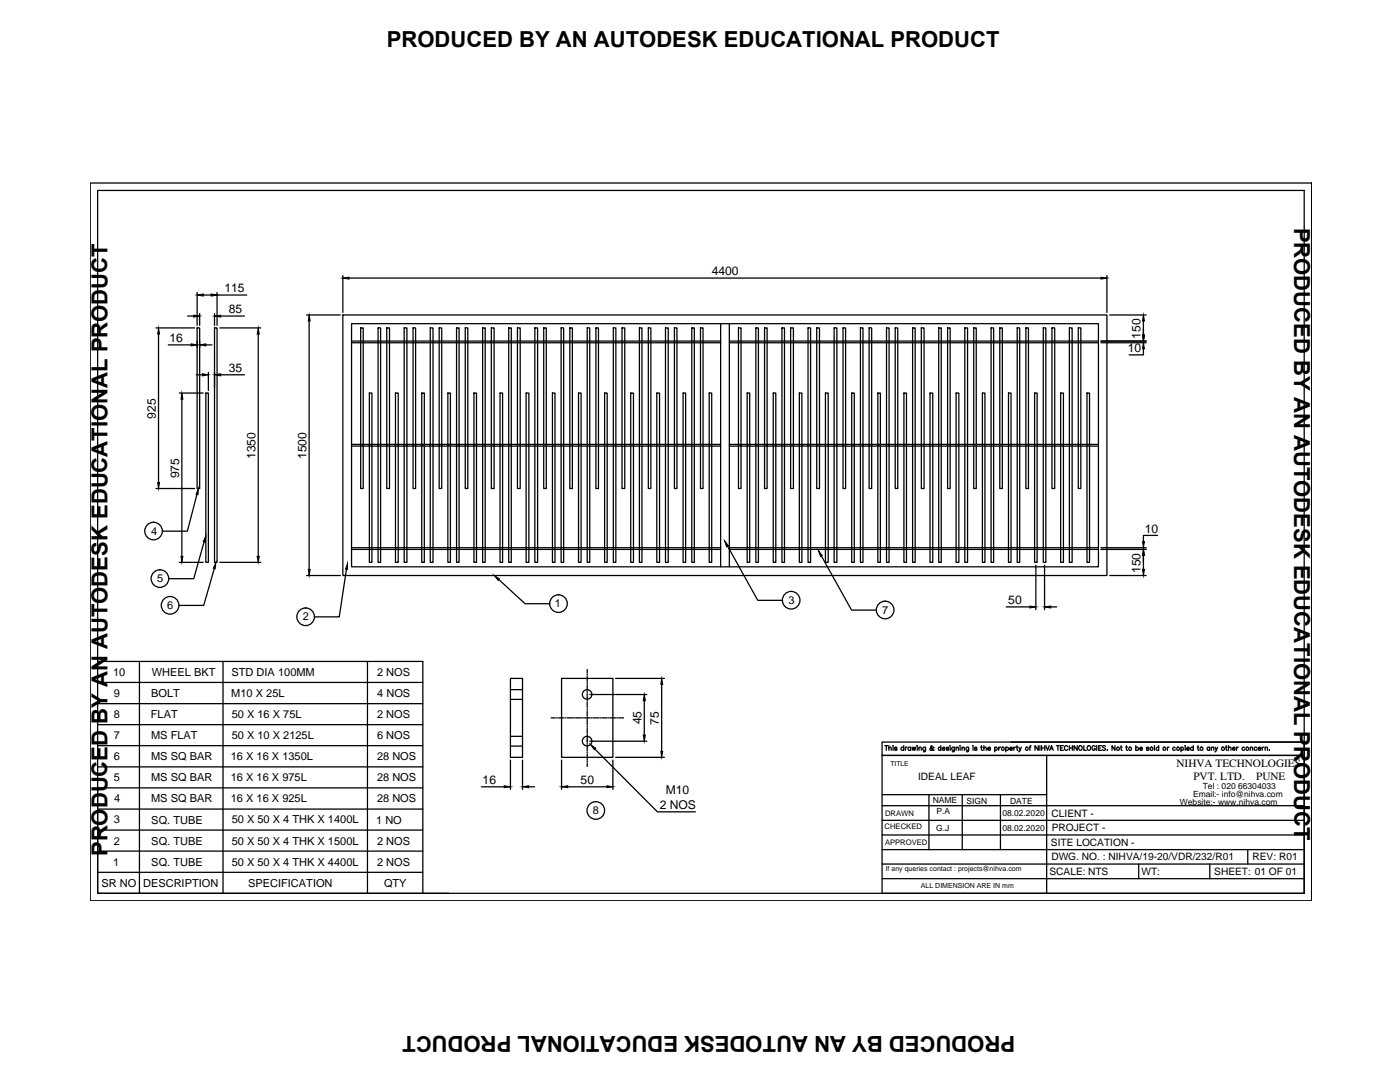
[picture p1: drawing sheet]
<svg xmlns="http://www.w3.org/2000/svg" width="279mm" height="216mm" viewBox="0 0 279 216" stroke-linecap="round" stroke-linejoin="round" font-family="sans-serif">
<!-- layer: 0 -->
<g fill="none" stroke="#000" stroke-width=".25">
<path d="M18 36.5h243.8v143.2h-243.8zM19.5 38h240.8v140.3h-240.8zM39.3 58.4v6.5M40.6 58.9h1.5M43.3 58.4v6.5M43.3 58.9h5.9M68.4 55v7.3M69.7 55.5h150M220.9 55v7.3M31.1 65.4h7.7M31.6 66.7v29.6M33.6 68.8h4.6"/>
<path d="M35.8 78.4h4.8M36.3 79.7v31.3M37.4 63.1h1.3M39.2 74.8h1.2M39.3 68v1.3M39.8 62.6v2.3M39.8 68v1.3M41.1 68.8h1.2M41.6 74.3v3.6M42.8 62.6v2.3M42.8 74.3v3.1M43.9 65.4h8.1"/>
<path d="M44 63.1h4.8M44 74.8h4.8M51.5 66.7v44.3M61.2 62.9h6.7M61.7 64v49.6M68.4 62.9h152.5v51.9h-152.5zM70.2 64.6h149v48.5h-149zM70.2 68.4h73.6M70.2 68.1h73.6M143.8 64.6v48.5M145.6 64.6v48.5M145.6 68.4h73.6"/>
<path d="M145.6 68.1h73.6M219.7 68.4h9M219.7 68.1h9M221.5 62.9h7.2M228.2 69.6v1.2h-2.8M228.2 64v2.8M31.1 97.5h7.7M39.3 98.7l-1.9 7.3h-5M70.2 89h73.6M70.2 88.7h73.6M72 88.7v.3M72.5 88.7v.3"/>
<path d="M73.7 88.7v.3M74.2 88.7v.3M75.5 88.7v.3M76 88.7v.3M77.2 88.7v.3M77.7 88.7v.3M78.9 88.7v.3M79.5 88.7v.3M80.7 88.7v.3M81.2 88.7v.3M82.4 88.7v.3M82.9 88.7v.3"/>
<path d="M84.2 88.7v.3M84.7 88.7v.3M85.9 88.7v.3M86.4 88.7v.3M87.6 88.7v.3M88.2 88.7v.3M89.4 88.7v.3M89.9 88.7v.3M91.1 88.7v.3M91.6 88.7v.3M92.9 88.7v.3M93.4 88.7v.3"/>
<path d="M94.6 88.7v.3M95.1 88.7v.3M96.3 88.7v.3M96.8 88.7v.3M98.1 88.7v.3M98.6 88.7v.3M99.8 88.7v.3M100.3 88.7v.3M101.5 88.7v.3M102 88.7v.3M145.6 89h73.6M145.6 88.7h73.6"/>
<path d="M147.4 88.7v.3M147.9 88.7v.3M149.1 88.7v.3M149.6 88.7v.3M150.8 88.7v.3M151.4 88.7v.3M152.6 88.7v.3M153.1 88.7v.3M154.3 88.7v.3M154.8 88.7v.3M156.1 88.7v.3M156.6 88.7v.3"/>
<path d="M157.8 88.7v.3M158.3 88.7v.3M159.5 88.7v.3M160 88.7v.3M161.3 88.7v.3M161.8 88.7v.3M163 88.7v.3M163.5 88.7v.3M164.7 88.7v.3M165.3 88.7v.3M166.5 88.7v.3M167 88.7v.3"/>
<path d="M168.2 88.7v.3M168.8 88.7v.3M170 88.7v.3M170.5 88.7v.3M171.7 88.7v.3M172.2 88.7v.3M173.5 88.7v.3M174 88.7v.3M175.2 88.7v.3M175.7 88.7v.3M176.9 88.7v.3M177.4 88.7v.3"/>
<path d="M35.8 112.2h4.8M40.7 108.1l-2 7.4h-5M42.8 113.4l-2.1 7.4h-5M43.9 112.2h8.1M61.2 114.8h6.7M69.1 113.6l-1.4 9.5h-4.9M70.2 109.3h73.6M70.2 109.6h73.6M99.5 115.6l5.3 4.9h4.9M145.2 109l6 10.8h5M145.6 109.3h73.6M145.6 109.6h73.6"/>
<path d="M163.9 110.9l6 10.8h5M206.7 112.8v8.9M208.5 112.8v8.9M219.7 109.3h9M219.7 109.6h9M221.5 114.8h7.2M228.2 110.8v2.8M231 106.8h-2.8v1.3M19.5 132h64.9v46.3M19.5 136.2h64.9M27.8 132v46.3M44.5 132v46.3"/>
<path d="M73.3 132v46.3M101.9 135.4h2.4v15.7h-2.4zM101.9 139.6h2.4M101.9 137.6h2.4M112.1 135.4h10.2v15.7h-10.2zM117.2 133.6v.7M117.2 134.5v.2M117.2 134.9v1.1M117.2 136.2v.2M117.2 136.6v1.1M117.2 138v.2M117.2 138.4v1.1"/>
<path d="M117.2 139.7v.2M117.7 138.6h11.4M122.9 135.4h9.7M128.6 139.8v6.9M132.1 136.6v13.3M200.8 121.1h4.7M209.7 121.1h1.2M19.5 148.8h64.9M19.5 153h64.9M19.5 144.6h64.9M19.5 140.4h64.9M84.4 157.2h-64.9v21.1h70"/>
<path d="M96.1 157h4.5M101.9 151.7v5.8M101.9 148.9h2.4M101.9 146.9h2.4M104.3 151.7v5.8M105.5 157h1.2M110 143.2h.8M111 143.2h.2M111.5 143.2h1M112.1 151.7v5.8M112.7 143.2h.3M113.2 143.2h1.1"/>
<path d="M113.3 157h7.8M114.5 143.2h.2M114.9 143.2h1.1M116.2 143.2h.2M116.6 143.2h1.1M117.2 147.9h.1M117.2 140.1v1.1M117.2 141.4v.2M117.2 141.8v1.1M117.2 143.1v.3M117.2 143.6v1M117.2 144.9v.2"/>
<path d="M117.2 145.3v1.1M117.2 146.6v.2M117.2 147.1v1M117.2 148.3v.2M117.2 148.7v1.1M117.2 150.1v.2M117.2 150.5v1.1M117.2 151.8v.2M117.2 152.2v.7M117.7 147.9h11.4M118 143.2h.2M118.4 143.2h1.1"/>
<path d="M118.7 149.5l12.5 12.5h7.6M119.7 143.2h.2M120.1 143.2h1.1M121.4 143.2h.2M121.8 143.2h1.2M122.3 151.7v5.8M122.9 151.1h9.7M123.2 143.2h.2M123.6 143.2h.8M176 148.1h84.3v30.2h-84.3v-27.6h84.3h-84.3zM176 158.6h32.9M176.6 148.8h.6"/>
<path d="M176.9 148.8v.9M177.4 149.3l.2-.2h.2l.1 .6M177.4 148.8v.9M178.2 148.8h.1M178.2 149.1v.6M179 149.3l-.2-.2h-.2v.2l.4 .3-.2 .1-.3-.1M180.4 149.3a.3 .3 0 0 0-.5-.1 .3 .3 0 0 0 0 .4 .3 .3 0 0 0 .5 0M180.4 148.8v.9M180.7 149.1v.6M181 149.1h-.2l-.1 .3M181.8 149.3a.3 .3 0 0 0-.5-.1 .3 .3 0 0 0 0 .4 .3 .3 0 0 0 .5 0M181.8 149.1v.6"/>
<path d="M182 149.1l.2 .6 .2-.6 .2 .6 .1-.6M183 148.8h.1zM183.1 149.1v.6M183.4 149.3l.2-.2h.2l.1 .6M183.4 149.1v.6M184.7 149.1v.8l-.4 .1M184.7 149.3a.3 .3 0 0 0-.4-.1 .3 .3 0 0 0 0 .4 .3 .3 0 0 0 .4 0M185.4 158.6v10.9M186.4 149.2l-.1-.1a.53 .53 0 0 1-.7 .5v-.2l.4-.4-.1-.2-.1 .1 .1 .4 .3 .4 .2-.1M187.8 149.3a.28 .28 0 0 0-.5-.1 .28 .28 0 0 0 0 .4 .28 .28 0 0 0 .5 0M187.8 148.8v.9M188.1 149.4h.5l-.1-.2a.29 .29 0 0 0-.4 0 .29 .29 0 0 0 .1 .4 .29 .29 0 0 0 .4 0"/>
<path d="M189.3 149.3l-.1-.2h-.3v.2l.4 .3-.1 .1-.3-.1M189.6 148.8h.1M189.6 149.1v.6M190.5 149.1l-.1 .8-.4 .1M190.5 149.3a.3 .3 0 0 0-.5-.1 .3 .3 0 0 0 0 .4 .3 .3 0 0 0 .5 0M190.8 149.3l.2-.2h.2l.1 .6M190.8 149.1v.6M191.6 148.8h.1M191.6 149.1v.6M192 149.3l.2-.2h.2l.1 .6M192 149.1v.6M192 158.6v10.9"/>
<path d="M193.3 149.1v.8l-.4 .1M193.3 149.3a.3 .3 0 0 0-.4-.1 .3 .3 0 0 0 0 .4 .3 .3 0 0 0 .4 0M194.2 148.8h.1M194.2 149.1v.6M195 149.3l-.2-.2h-.3v.2l.5 .3-.2 .1-.3-.1M195.7 149.1h.4M195.8 148.8v.7l.3 .2M196.4 149.3l.2-.2h.2v.6M196.4 148.8v.9M197.1 149.4l.6-.1a.3 .3 0 0 0-.5-.1 .3 .3 0 0 0 0 .5 .3 .3 0 0 0 .5-.1M198.5 149.3a.28 .28 0 0 1 .4-.1 .28 .28 0 0 1 0 .4 .28 .28 0 0 1-.4 0M198.5 149.1v.9"/>
<path d="M199.3 149.1v.6M199.7 158.6v10.9M199.7 149.1l-.4 .3M200.7 149.3a.3 .3 0 0 1 .5-.1 .3 .3 0 0 1 0 .4 .3 .3 0 0 1-.5 0M200.7 149.1v.9M201.5 149.4h.5v-.2a.29 .29 0 0 0-.4 0 .29 .29 0 0 0 0 .4 .29 .29 0 0 0 .4 0M201.8 148.1h58.5M202.3 149.1v.6M202.7 149.1l-.4 .3M202.8 149.1h.3M203 148.8v.7l.2 .2M203.3 149.1l.3 .6 .2-.6"/>
<path d="M203.6 149.7l-.3 .3M205.4 149.1h.3M205.8 148.8l-.3 .2v.7M207.2 148.8v.9l-.6-.9v.9M207.5 148.8v.9M207.9 148.8v.9M207.9 149.3h.6M208.5 148.8v.9M208.7 148.8l.4 .9 .3-.9M208.9 150.7v27.6M209.5 149.7l.4-.9 .3 .9M209.6 149.4h.5"/>
<path d="M210.8 148.8h.6M211.1 148.8v.9M211.6 149.3h.4M212.2 148.8h-.6v.9h.6M213.1 149a.33 .33 0 0 0-.4-.2 .33 .33 0 0 0-.3 .3v.3a.33 .33 0 0 0 .3 .3 .33 .33 0 0 0 .4-.2M213.4 149.3h.6M213.4 148.8v.9M214 148.8v.9M215 148.8v.9l-.7-.9v.9M216.3 148.8v.9h.5M218.6 149a.33 .33 0 0 0-.4-.2 .33 .33 0 0 0-.3 .3v.3a.32 .32 0 0 0 .4 .3 .32 .32 0 0 0 .3-.3h-.2M218.9 148.8v.9"/>
<path d="M219.3 149.3h.3M219.8 148.8h-.5v.9h.5M220.6 148.9l-.2-.1-.4 .1 .6 .6-.2 .2-.4-.1M221 149.6h.1M222.5 148.8v.9l-.6-.9v.9M223.6 149.1h.3M223.7 148.8v.7l.3 .2M224.7 149.1h.3M224.8 148.8v.7l.3 .2M226.7 149.3a.3 .3 0 0 1 .4-.1 .3 .3 0 0 1 0 .4 .3 .3 0 0 1-.4 0M226.7 148.8v.9M227.5 149.4h.5l-.1-.2a.29 .29 0 0 0-.4 0 .29 .29 0 0 0 .1 .4 .29 .29 0 0 0 .4 0"/>
<path d="M229.3 149.3l-.2-.2h-.3v.2l.5 .3-.2 .1-.3-.1M230.4 148.8v.9M231.2 149.3a.28 .28 0 0 0-.4-.1 .28 .28 0 0 0 0 .4 .28 .28 0 0 0 .4 0M231.2 148.8v.9M233 149.1v.6M233.3 149.1h-.2l-.1 .3M234.5 149.3a.28 .28 0 0 0-.4-.1 .28 .28 0 0 0 0 .4 .28 .28 0 0 0 .4 0M235.7 149.3a.28 .28 0 0 1 .4-.1 .28 .28 0 0 1 0 .4 .28 .28 0 0 1-.4 0M235.7 149.1v.9M236.5 148.8h.1M236.5 149.1v.6M236.8 149.4h.5v-.2a.29 .29 0 0 0-.4 0 .29 .29 0 0 0 0 .4 .29 .29 0 0 0 .4 0"/>
<path d="M238.1 149.3a.3 .3 0 0 0-.4-.1 .3 .3 0 0 0 0 .4 .3 .3 0 0 0 .4 0M238.1 148.8v.9M238.9 149.1h.3M239.1 148.8v.7l.2 .2M241.4 149.3a.28 .28 0 0 0-.4-.1 .28 .28 0 0 0 0 .4 .28 .28 0 0 0 .4 0M241.4 149.1v.6M241.7 149.3l.2-.2h.3v.6M241.7 149.1v.6M242.5 149.1l.3 .6 .2-.6M242.8 149.7l-.3 .3M244.6 149.1h.3M244.7 148.8v.7l.2 .2"/>
<path d="M245.2 149.3l.2-.2h.2l.1 .6M245.2 148.8v.9M246 149.4h.5l-.1-.2a.29 .29 0 0 0-.4 0 .29 .29 0 0 0 .1 .4 .29 .29 0 0 0 .4 0M246.8 149.1v.6M247.2 149.1h-.3l-.1 .3M248.4 149.3a.28 .28 0 0 0-.4-.1 .28 .28 0 0 0 0 .4 .28 .28 0 0 0 .4 0M249.5 149.3l.2-.2h.3v.6M249.5 149.1v.6M250.8 149.3a.3 .3 0 0 0-.4-.1 .3 .3 0 0 0 0 .4 .3 .3 0 0 0 .4 0M251.1 149.4h.5v-.2a.29 .29 0 0 0-.4 0 .29 .29 0 0 0 0 .4 .29 .29 0 0 0 .4 0M251.9 149.1v.6M252.3 149.1h-.3l-.1 .3"/>
<path d="M252.5 149.3l.2-.2h.2l.1 .6M252.5 149.1v.6M253.3 149.6h.1M19.5 174.1h64.9M19.5 169.8h64.9M19.5 165.6h64.9M19.5 161.4h64.9M176 169.5h84.3M176 166.6h84.3M176 163.7h84.3M176 160.8h84.3M176 172.4h84.3"/>
<path d="M176 175.3h84.3M227.3 172.4v2.9M241.4 172.4v2.9M249 169.5v2.9"/>
<circle cx="30.6" cy="106" r="1.76"/>
<circle cx="31.9" cy="115.5" r="1.76"/>
<circle cx="157.9" cy="119.8" r="1.76"/>
<circle cx="33.9" cy="120.8" r="1.76"/>
<circle cx="61" cy="123.1" r="1.76"/>
<circle cx="111.5" cy="120.4" r="1.76"/>
<circle cx="117.2" cy="138.6" r=".95"/>
<circle cx="176.6" cy="121.7" r="1.76"/>
<circle cx="117.2" cy="147.9" r=".95"/>
<circle cx="200.1" cy="149.4" r=".31"/>
<circle cx="204.9" cy="149.4" r=".31"/>
<circle cx="215.6" cy="149.2" r=".42"/>
<circle cx="217.3" cy="149.2" r=".42"/>
<circle cx="223.1" cy="149.4" r=".31"/>
<circle cx="225.5" cy="149.4" r=".31"/>
<circle cx="229.8" cy="149.4" r=".31"/>
<circle cx="232.4" cy="149.4" r=".31"/>
<circle cx="235.1" cy="149.4" r=".31"/>
<circle cx="239.8" cy="149.4" r=".32"/>
<circle cx="244.1" cy="149.4" r=".32"/>
<circle cx="248.9" cy="149.4" r=".32"/>
<circle cx="118.9" cy="161.7" r="1.76"/>
</g>
<!-- layer: A-M.S. -->
<g fill="none" stroke="#000" stroke-width=".25">
<path d="M39.3 65.4h.5v32.1h-.5zM41.1 78.4h.5v33.8h-.5zM42.8 65.4h.5v46.8h-.5zM72 65.4h.5v32.1h-.5zM73.7 78.4h.5v33.8h-.5zM75.5 65.4h.5v46.8h-.5zM77.2 65.4h.5v32.1h-.5zM78.9 78.4h.6v33.8h-.6zM80.7 65.4h.5v46.8h-.5zM82.4 65.4h.5v32.1h-.5zM84.2 78.4h.5v33.8h-.5zM85.9 65.4h.5v46.8h-.5z"/>
<path d="M87.6 65.4h.6v32.1h-.6zM89.4 78.4h.5v33.8h-.5zM91.1 65.4h.5v46.8h-.5zM92.9 65.4h.5v32.1h-.5zM94.6 78.4h.5v33.8h-.5zM96.3 65.4h.5v46.8h-.5zM98.1 65.4h.5v32.1h-.5zM99.8 78.4h.5v33.8h-.5zM101.5 65.4h.5v46.8h-.5zM103.3 65.4h.5v32.1h-.5zM105 78.4h.6v33.8h-.6zM106.7 65.4h.6v46.8h-.6z"/>
<path d="M108.5 65.4h.5v32.1h-.5zM110.3 78.4h.5v33.8h-.5zM112 65.4h.5v46.8h-.5zM113.7 65.4h.5v32.1h-.5zM115.5 78.4h.5v33.8h-.5zM117.2 65.4h.5v46.8h-.5zM118.9 65.4h.5v32.1h-.5zM120.7 78.4h.5v33.8h-.5zM122.4 65.4h.5v46.8h-.5zM124.1 65.4h.6v32.1h-.6zM125.9 78.4h.5v33.8h-.5zM127.6 65.4h.5v46.8h-.5z"/>
<path d="M129.4 65.4h.5v32.1h-.5zM131.1 78.4h.5v33.8h-.5zM132.8 65.4h.6v46.8h-.6zM134.6 65.4h.5v32.1h-.5zM136.3 78.4h.5v33.8h-.5zM138.1 65.4h.5v46.8h-.5zM139.8 65.4h.5v32.1h-.5zM141.5 78.4h.5v33.8h-.5zM147.4 65.4h.5v32.1h-.5zM149.1 78.4h.5v33.8h-.5zM150.8 65.4h.6v46.8h-.6zM152.6 65.4h.5v32.1h-.5z"/>
<path d="M154.3 78.4h.5v33.8h-.5zM156.1 65.4h.5v46.8h-.5zM157.8 65.4h.5v32.1h-.5zM159.5 78.4h.5v33.8h-.5zM161.3 65.4h.5v46.8h-.5zM163 65.4h.5v32.1h-.5zM164.7 78.4h.6v33.8h-.6zM166.5 65.4h.5v46.8h-.5zM168.2 65.4h.6v32.1h-.6zM170 78.4h.5v33.8h-.5zM171.7 65.4h.5v46.8h-.5zM173.5 65.4h.5v32.1h-.5z"/>
<path d="M175.2 78.4h.5v33.8h-.5zM176.9 65.4h.5v46.8h-.5zM178.7 65.4h.5v32.1h-.5zM180.4 78.4h.5v33.8h-.5zM182.1 65.4h.5v46.8h-.5zM183.9 65.4h.5v32.1h-.5zM185.6 78.4h.6v33.8h-.6zM187.3 65.4h.5v46.8h-.5zM189.1 65.4h.5v32.1h-.5zM190.8 78.4h.6v33.8h-.6zM192.5 65.4h.6v46.8h-.6zM194.3 65.4h.5v32.1h-.5z"/>
<path d="M196.1 78.4h.5v33.8h-.5zM197.8 65.4h.5v46.8h-.5zM199.5 65.4h.5v32.1h-.5zM201.3 78.4h.5v33.8h-.5zM203 65.4h.5v46.8h-.5zM204.7 65.4h.5v32.1h-.5zM206.5 78.4h.5v33.8h-.5zM208.2 65.4h.5v46.8h-.5zM209.9 65.4h.6v32.1h-.6zM211.7 78.4h.5v33.8h-.5zM213.4 65.4h.6v46.8h-.6zM215.2 65.4h.5v32.1h-.5z"/>
<path d="M216.9 78.4h.5v33.8h-.5z"/>
</g>
<!-- layer: 0 -->
<g fill="#000" stroke="#000" stroke-width=".2">
<path d="M39.3 58.9l1.3-.2v.4zM42.1 58.7l1.2 .2-1.2 .2zM68.4 55.5l1.3-.2v.4zM219.7 55.3l1.2 .2-1.2 .2zM31.6 65.4l.2 1.3h-.3zM36.3 78.4l.2 1.3h-.4zM38.2 68.6l1.1 .2-1.1 .2zM38.7 62.9l1.1 .2-1.1 .2zM40.4 74.6l1.2 .2-1.2 .2zM39.8 68.8l1.3-.2v.4zM42.8 63.1l1.2-.2v.4zM42.8 74.8l1.2-.2v.4z"/>
<path d="M51.5 65.4l.2 1.3h-.4zM61.7 62.9l.2 1.1h-.4zM228 66.8h.4l-.2 1.3zM228.2 62.9l.2 1.1h-.4zM228.2 68.4l.2 1.2h-.4zM31.5 96.3h.3l-.2 1.2zM39.6 97.5l-.1 1.2-.4-.1zM36.1 111h.4l-.2 1.2zM41.1 107l-.1 1.2-.4-.1zM43.1 112.3l-.2 1.2-.3-.1zM51.3 111h.4l-.2 1.2zM61.5 113.6h.4l-.2 1.2z"/>
<path d="M69.4 112.4v1.2h-.4zM98.7 114.8l1 .7-.3 .3zM144.6 107.9l.8 1-.4 .2zM163.3 109.9l.8 1-.3 .1zM228.2 109.6l.2 1.2h-.4zM228 113.6h.4l-.2 1.2zM228 108.1h.4l-.2 1.2zM128.6 138.6l.2 1.2h-.4zM132.1 135.4l.2 1.2h-.4zM205.5 120.9l1.2 .2-1.2 .2zM208.5 121.1l1.2-.2v.4zM100.6 156.8l1.3 .2-1.3 .2z"/>
<path d="M104.3 157l1.2-.2v.4zM112.1 157l1.2-.2v.4zM117.9 148.6l1 .7-.3 .3zM121.1 156.8l1.2 .2-1.2 .2zM128.4 146.7h.4l-.2 1.2zM131.9 149.9h.4l-.2 1.2z"/>
</g>
<g font-size="4.4">
<text x="77.2" y="9.5">PRODUCED BY AN AUTODESK EDUCATIONAL PRODUCT</text>
<text x="258.3" y="45.4" transform="rotate(90 258.3 45.4)">PRODUCED BY AN AUTODESK EDUCATIONAL PRODUCT</text>
<text x="21.5" y="170.8" transform="rotate(-90 21.5 170.8)">PRODUCED BY AN AUTODESK EDUCATIONAL PRODUCT</text>
<text x="202.6" y="206.8" transform="rotate(180 202.6 206.8)">PRODUCED BY AN AUTODESK EDUCATIONAL PRODUCT</text>
</g>
<g font-size="2.4">
<text x="44.8" y="58.3">115</text>
<text x="142" y="54.9">4400</text>
<text x="45.6" y="62.5">85</text>
<text x="33.8" y="68.3">16</text>
<text x="225.1" y="70.3">10</text>
<text x="227.6" y="67.5" transform="rotate(-90 227.6 67.5)">150</text>
<text x="45.6" y="74.2">35</text>
<text x="31.1" y="83.5" transform="rotate(-90 31.1 83.5)">925</text>
<text x="35.7" y="95.4" transform="rotate(-90 35.7 95.4)">975</text>
<text x="51" y="91.6" transform="rotate(-90 51 91.6)">1350</text>
<text x="61.1" y="91.6" transform="rotate(-90 61.1 91.6)">1500</text>
<text x="228.4" y="106.3">10</text>
<text x="227.6" y="114.3" transform="rotate(-90 227.6 114.3)">150</text>
<text x="201.2" y="120.6">50</text>
<text x="128" y="144.6" transform="rotate(-90 128 144.6)">45</text>
<text x="131.5" y="144.6" transform="rotate(-90 131.5 144.6)">75</text>
<text x="96.3" y="156.4">16</text>
<text x="115.9" y="156.4">50</text>
<text x="131.7" y="161.4">2 NOS</text>
<text x="132.9" y="158.5">M10</text>
</g>
<g font-size="2.2">
<text x="30.2" y="106.7">4</text>
<text x="31.4" y="116.2">5</text>
<text x="33.4" y="121.5">6</text>
<text x="60.5" y="123.8">2</text>
<text x="110.8" y="121.2">1</text>
<text x="157.4" y="120.5">3</text>
<text x="176.1" y="122.5">7</text>
<text x="22.6" y="134.9">10</text>
<text x="30.3" y="134.8">WHEEL BKT</text>
<text x="46.2" y="134.9">STD DIA 100MM</text>
<text x="75.2" y="134.9">2 NOS</text>
<text x="22.7" y="143.2">8</text>
<text x="22.7" y="139.1">9</text>
<text x="30.1" y="143.2">FLAT</text>
<text x="30.2" y="139.1">BOLT</text>
<text x="46.2" y="139.1">M10 X 25L</text>
<text x="46.2" y="143.2">50 X 16 X 75L</text>
<text x="75.2" y="143.3">2 NOS</text>
<text x="75.3" y="139.1">4 NOS</text>
<text x="22.7" y="147.5">7</text>
<text x="30.2" y="147.5">MS FLAT</text>
<text x="46.2" y="147.5">50 X 10 X 2125L</text>
<text x="75.2" y="147.5">6 NOS</text>
<text x="22.7" y="155.9">5</text>
<text x="22.7" y="151.7">6</text>
<text x="30.2" y="155.9">MS SQ BAR</text>
<text x="30.2" y="151.7">MS SQ BAR</text>
<text x="46.1" y="155.9">16 X 16 X 975L</text>
<text x="46.1" y="151.7">16 X 16 X 1350L</text>
<text x="75.2" y="155.9">28 NOS</text>
<text x="75.2" y="151.7">28 NOS</text>
<text x="234.8" y="153.1">NIHVA TECHNOLOGIES</text>
<text x="238.2" y="155.6">PVT. LTD.</text>
<text x="250.7" y="155.6">PUNE</text>
<text x="22.8" y="160.1">4</text>
<text x="30.2" y="160.1">MS SQ BAR</text>
<text x="46.1" y="160.1">16 X 16 X 925L</text>
<text x="75.2" y="160.1">28 NOS</text>
<text x="22.7" y="164.3">3</text>
<text x="30.2" y="164.3">SQ. TUBE</text>
<text x="46.2" y="164.3">50 X 50 X 4 THK X 1400L</text>
<text x="75.1" y="164.3">1 NO</text>
<text x="118.3" y="162.5">8</text>
<text x="22.6" y="172.7">1</text>
<text x="22.7" y="168.5">2</text>
<text x="30.2" y="172.7">SQ. TUBE</text>
<text x="30.2" y="168.5">SQ. TUBE</text>
<text x="46.2" y="172.7">50 X 50 X 4 THK X 4400L</text>
<text x="46.2" y="168.5">50 X 50 X 4 THK X 1500L</text>
<text x="75.2" y="172.7">2 NOS</text>
<text x="75.2" y="168.5">2 NOS</text>
<text x="20.2" y="176.9">SR NO</text>
<text x="28.5" y="176.9">DESCRIPTION</text>
<text x="49.5" y="176.9">SPECIFICATION</text>
<text x="76.6" y="176.9">QTY</text>
</g>
<g font-size="2">
<text x="183.2" y="155.6">IDEAL LEAF</text>
<text x="209.9" y="163">CLIENT -</text>
<text x="209.9" y="165.8">PROJECT -</text>
<text x="209.7" y="168.8">SITE LOCATION -</text>
<text x="209.8" y="171.6">DWG. NO. : NIHVA/19-20/VDR/232/R01</text>
<text x="250" y="171.6">REV: R01</text>
<text x="209.4" y="174.6">SCALE: NTS</text>
<text x="227.8" y="174.6">WT:</text>
<text x="242.3" y="174.6">SHEET: 01 OF 01</text>
</g>
<g font-size="1.7">
<text x="186.2" y="160.3">NAME</text>
<text x="192.9" y="160.3">SIGN</text>
<text x="201.6" y="160.3">DATE</text>
<text x="235.5" y="160.6">Website:- www.nihva.com</text>
<text x="238.1" y="159">Email:- info@nihva.com</text>
<text x="240" y="157.3">Tel : 020 66304033</text>
<text x="186.8" y="165.8">G.J</text>
<text x="186.9" y="162.5">P.A</text>
<text x="200" y="162.8">08.02.2020</text>
<text x="200" y="165.7">08.02.2020</text>
</g>
<g font-size="1.5">
<text x="176.5" y="165.4">CHECKED</text>
<text x="176.6" y="162.9">DRAWN</text>
<text x="176.6" y="168.6">APPROVED</text>
</g>
<g font-size="1.4">
<text x="177.7" y="152.8">TITLE</text>
<text x="176.8" y="173.9">If any queries contact : projects@nihva.com</text>
<text x="183.8" y="177.2">ALL DIMENSION ARE IN mm</text>
</g>
</svg>
